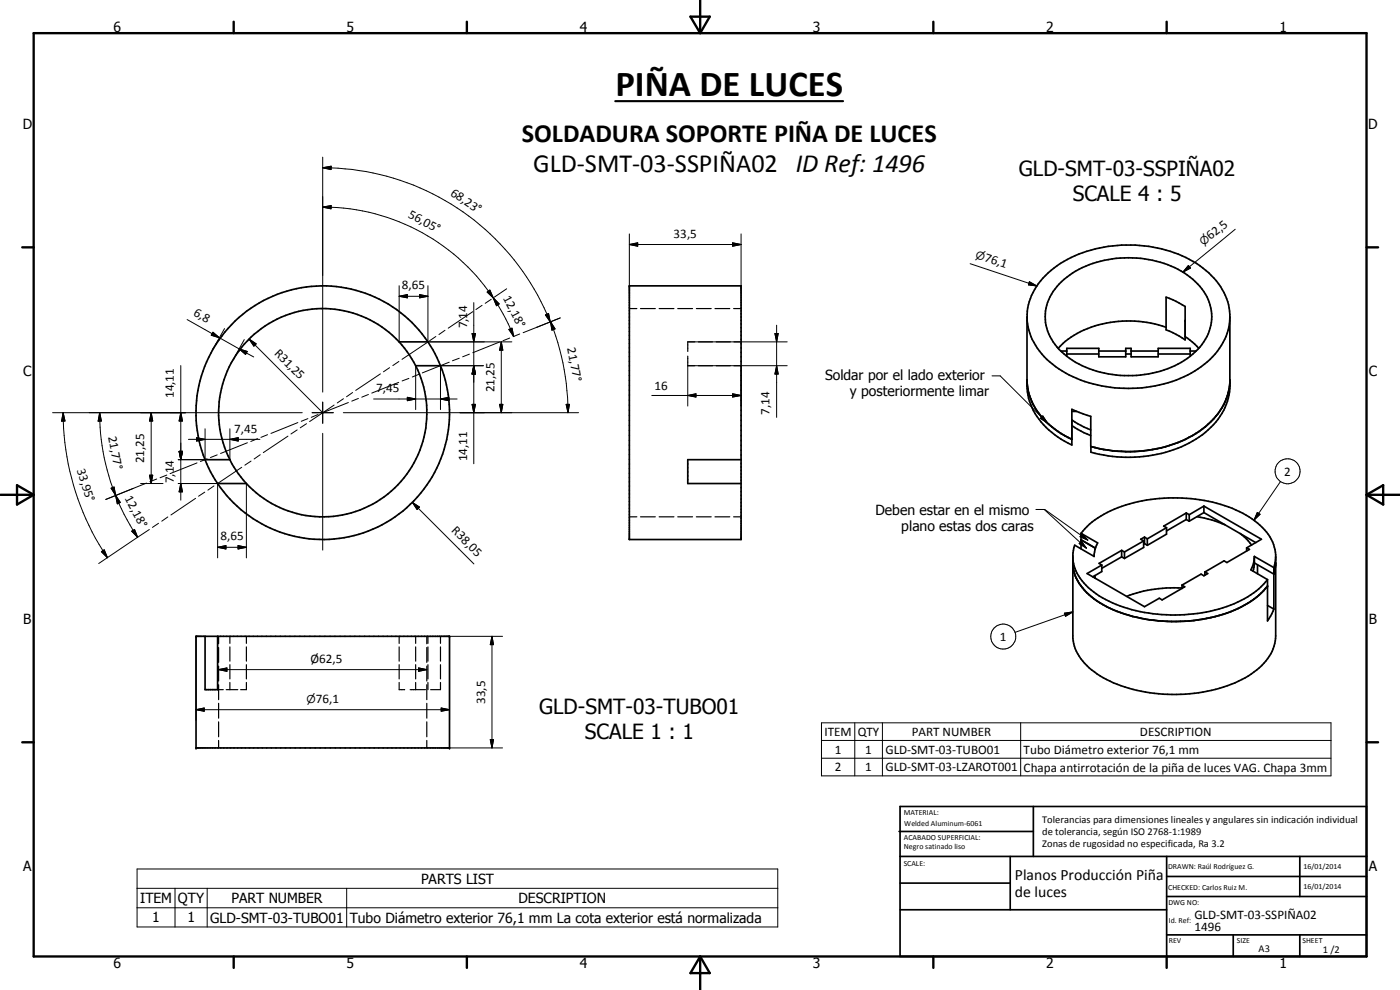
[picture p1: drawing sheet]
<svg xmlns="http://www.w3.org/2000/svg" width="420mm" height="297mm" viewBox="0 0 420 297" stroke-linecap="round" stroke-linejoin="round" font-family="sans-serif">
<g fill="none" stroke="#000" stroke-width=".51">
<path d="M188.9 85.8h33.5v76.1h-33.5zM308.2 95v20.7a18.6 18.6 0 0 0 8.3 14.7l2 1.4 3.2 1.7v-10.7l5.7 2.1v9.1l1.2 .3M350 89.2l3 1.2 2.7 1.5v10.1l-2.7-1.7-3-1.3zM350 98.2a33 33 0 0 0-29.4 3.6l-3 2.7M369.1 95.2a19.1 19.1 0 0 1-9.5 15.5 40 40 0 0 1-41.9 0 19.2 19.2 0 0 1-9.4-16.4 19.8 19.8 0 0 1 10-15.3 40.6 40.6 0 0 1 40.8 0 20.4 20.4 0 0 1 9.9 14.3l.1 23.3a20.2 20.2 0 0 1-11.2 15.7 40.9 40.9 0 0 1-30.5 3.4v-1.7l1.2 .3M119.8 102.6h8.6M119.8 102.6l3 3.9 1.9 3.2M119.8 102.6a31.2 31.2 0 0 0-40.8-4.4 31.2 31.2 0 0 0-10 39.7M124.7 109.7h7.5M124.7 109.7a31.2 31.2 0 0 1-10 39.8 31.2 31.2 0 0 1-40.8-4.4M128.4 102.6l2.1 3.4 1.7 3.7M128.4 102.6a38 38 0 0 0-49.3-12.4 38 38 0 0 0-17.6 47.7"/>
<path d="M132.2 109.7a38 38 0 0 1-17.6 47.8 38 38 0 0 1-49.3-12.4M308.2 114a18.9 18.9 0 0 0 9.2 15.4l4.3 2.4M318.4 105.3h1.8M320.2 106.9v-2.4h9.6v2.6h8.1v-2.6h1.6v2.6h8.1v-2.6h9.6v2.4M320.2 106.2h9.6M320.2 106.9a14.2 14.2 0 0 1-5.8-16.2 20.7 20.7 0 0 1 12.5-11.3 32.9 32.9 0 0 1 29.5 3.1 15.3 15.3 0 0 1 7.2 13.4 15.1 15.1 0 0 1-6.4 11M320.2 106.9a32.3 32.3 0 0 0 26.9 4.8 26.7 26.7 0 0 0 10.1-4.8M329.8 105.3h8.1M337.9 106.2h1.6M339.5 105.3h8.1M347.6 106.2h9.6M355.7 101l2.2 1.7 1.9 1.8"/>
<path d="M357.2 105.3h1.8M369.1 114.9a19.1 19.1 0 0 1-8.2 13.8M61.5 137.9h7.5M61.5 137.9l1.7 3.7 2.1 3.5M69 137.9l2.6 4.3 2.3 2.9M222.4 137.9h-16v7.2h16M321.7 126l3.6 2.1 2.1 .9M321.7 127.7l3.6 2.1 2.1 .9M321.7 123.4h1.5M360.9 128.7a39 39 0 0 1-28.3 6.3l-4-.7M360.9 128.7l-2 1.3M65.3 145.1h8.6"/>
<path d="M327 157.3a39 39 0 0 1 23.7-7.9 40.9 40.9 0 0 1 25.9 6.9 14 14 0 0 1 6.3 10.2v24.3a14.4 14.4 0 0 1-7.4 11.4 45 45 0 0 1-30.4 5.7 33.1 33.1 0 0 1-19.6-8.9 12.7 12.7 0 0 1-3.5-7.4v-25.7l.5-2.3 5.9 3.4 .2-2.1 .8-2-5-2.9zM350.1 158.3v2l-5.8 3.3M350.1 158.3l-5.8 3.4M356 155.9l.9 .5M356 155.9l-5.9 3.4M356 153.9l.9 .5M356 153.9v2M356 153.9l-6.8 4 .9 .4M356.9 154.4v2M359.2 155l4.5 1 4 1.5M361.3 153.8l-4.4 2.6M361.3 151.8v2"/>
<path d="M361.3 151.8l-4.4 2.6M361.3 151.8l17.3 10-4.5 2.6M361.3 153.8l15.6 9M322 169.7a15.9 15.9 0 0 0 9.1 11.7 48.1 48.1 0 0 0 38.3 2.1 25.5 25.5 0 0 0 11-7.6M322 167.5a14.3 14.3 0 0 0 7 10.7 44.3 44.3 0 0 0 29.1 6 35.6 35.6 0 0 0 20.4-8.2l1.9-2.1M324.4 160v4.7M328.4 172.8l.3 .7M328.6 172.7v.7M328.7 164.5l-4.3-2.5 4.2 2.4v.4M330.7 169.5v2l-2.8 1.6M330.7 169.5l-4.4 2.6 17.2 9.9 4.4-2.5 .9 .5 6.7-3.9-.8-.5M336.6 167.1l.9 .5"/>
<path d="M336.6 167.1l-5.9 3.4M336.6 165.1l-6.8 3.9 .9 .5M336.6 165.1v2M336.6 165.1l.9 .5M337.5 165.6v2M343.2 162.3l-5.7 3.3M343.2 162.3v2l-5.7 3.3M343.5 161.2l-1.2 .6 .9 .5M343.5 161.2l.8 .5M343.5 161.2v1.9M343.5 163.1l.8 .5M343.5 163.1l-.3 .2"/>
<path d="M344.3 161.7v1.9M354.7 175.6v1M354.7 176.4a42 42 0 0 0-16.6 2.5M361.6 171.6v1M361.6 171.6l.8 .5-1.1 .7-.8-.5-5.8 3.3M372.2 160.1l1.9 1.6 1.5 1.8M374.1 164.4v1M374.1 164.4l.9 .4-6.8 4-.8-.5-5.8 3.3M376.5 168.9l5.8 3.4 .6-3.4M376.5 168.9l-.4 2.5M376.5 167l5.8 3.3M376.5 167v1.9"/>
<path d="M376.5 167l-.3 2-.8 2 5 2.9M377.4 169.5v2.7M380.4 173.9v12.4l1.9-3.5M382.3 170.3v12.5M382.9 167.2l-.6 3.1M58.8 190.9h76.1v33.5h-76.1zM61.5 190.9v16h3.8v-16M380.4 181.7l1.9 1.1M269.8 249.5h40.3M270.1 242h140v45h-140zM270.1 257h140M303.2 257v16"/>
<path d="M310.1 242v15M350.1 257v30M390.1 257v12M270.1 265h33.1M270.1 273h80M350.1 269h60M350.1 263h60M350.1 280.5h60M370.1 280.5v6.5M390.1 280.5v6.5"/>
</g>
<g fill="#000">
<circle cx="355.7" cy="96.1" r=".25"/>
<circle cx="324.4" cy="162" r=".25"/>
<circle cx="328.6" cy="164.4" r=".25"/>
<circle cx="380.4" cy="175.9" r=".25"/>
<circle cx="58.8" cy="190.9" r=".25"/>
<circle cx="134.9" cy="190.9" r=".25"/>
<circle cx="58.8" cy="224.4" r=".25"/>
<circle cx="134.9" cy="224.4" r=".25"/>
</g>
<g fill="none" stroke="#000" stroke-width=".35">
<path d="M188.9 92.6h2.2M192.2 92.6h4.5M197.8 92.6h4.5M203.4 92.6h4.4M209 92.6h4.4M214.6 92.6h4.4M220.2 92.6h2.2M206.4 106.8v2.9h2.1M208.5 102.6h-2.1v2.9M209.6 109.7h4.3M209.6 102.6h4.3M214.9 109.7h4.3"/>
<path d="M214.9 102.6h4.3M220.2 109.7h2.2M220.2 102.6h2.2M188.9 155.1h2.2M192.2 155.1h4.5M197.8 155.1h4.5M203.4 155.1h4.4M209 155.1h4.4M214.6 155.1h4.4M220.2 155.1h2.2M65.6 190.9v2.3M65.6 194.3v4.5"/>
<path d="M65.6 199.9v4.4M69 190.9v2.1M69 194.1v4.3M69 199.4v4.3M73.9 190.9v2.1M73.9 194.1v4.3M73.9 199.4v4.3M119.8 190.9v2.1M119.8 194.1v4.3M119.8 199.4v4.3M124.7 190.9v2.1M124.7 194.1v4.3"/>
<path d="M124.7 199.4v4.3M128.1 190.9v2.3M128.1 194.3v4.5M128.1 199.9v4.4M128.4 190.9v2.1M128.4 194.1v4.3M128.4 199.4v4.3M132.2 190.9v2.1M132.2 194.1v4.3M132.2 199.4v4.3M65.3 206.9h1.7M65.6 205.4v4.5"/>
<path d="M65.6 211v4.5M65.6 216.6v4.5M67.9 206.9h3.5M69 204.8v2.1M73.9 204.8v2.1h-1.7M119.8 204.8v2.1h1.6M123.1 206.9h4.6M124.7 204.8v2.1M128.1 205.4v4.5M128.1 211v4.5M128.1 216.6v4.5M128.4 204.8v2.1"/>
<path d="M132.2 204.8v2.1h-3M65.6 222.2v2.2M128.1 222.2v2.2"/>
</g>
<g fill="none" stroke="#000" stroke-width=".71">
<path d="M10.1 9.9h400v277.1h-400zM70.1 6.5v3.4M140.1 6.5v3.4M207.2 5h5.8l-2.9 4.9zM210.1 0v9.9M280.1 6.5v3.4M350.1 6.5v3.4M6.7 74.2h3.4M410.1 74.2h3.5M.1 148.5h10M5.1 145.6l5 2.9-5 2.9zM410.1 148.5h10"/>
<path d="M410.1 148.5l5-2.9v5.8zM6.7 222.7h3.4M410.1 222.7h3.5M70.1 287v3.4M140.1 287v3.4M210.1 287v10M210.1 287l2.9 5h-5.8zM280.1 287v3.4M350.1 287v3.4"/>
</g>
<g fill="none" stroke="#000" stroke-width=".3">
<path d="M96.8 50.3l2.6-.4-.1 1zM96.8 47.2v70.4M96.8 50.3a73.6 73.6 0 0 1 68.3 46.3M96.8 62.1l2.6-.4-.1 1zM96.8 62.1a61.5 61.5 0 0 1 51.2 27.3M188.9 73.4l2.5-.5v1zM188.9 73.4h33.5M188.9 70.2v15.6M219.9 72.9l2.5 .5-2.5 .5zM222.4 70.2v15.6M291.2 79.1l20 6.7M356.6 79.7l.7 .7-2.3 1.3z"/>
<path d="M370.7 68.8l-15.7 12.9M56.2 95.9l9.7 5.4M63.9 99.7l2 1.6-2.5-.7zM67.4 98.6l-3.7 6.6M119.8 88.9l2.4-.5v1zM119.8 88.9h8.6M119.8 85.7v16.9M125.9 88.4l2.5 .5-2.5 .5zM128.4 85.7v16.9h25.2M133.6 99.1l-1.9 1.3M141.9 93.5l-7.4 5M142.2 90.8v48.3"/>
<path d="M144.7 91.6l-1.9 1.3M146.2 87.6l.8-.6 1 2.4zM147.4 89.8l-1.8 1.2M148 89.4l1.8 1.8-.8 .5zM148 89.4l3.8 6.3 2.4 5.3M152 86.7l-3.6 2.5M152.7 98.8l1-.3 .5 2.5zM163.7 94.5l.9-.4 .5 2.5zM165.2 96.5l1.4 2.2-1 .4zM165.2 96.5a73.2 73.2 0 0 1 5.3 27.3M168.1 95.4l-7 2.8M168.2 95.4l-11.2 4.4"/>
<path d="M233.1 97.6v27.6M308.9 84.5l2.3 1.3-2.6-.3zM54.3 109.7v40.4M65.9 101.3l5.9 3.4M71.8 104.7l2.4 .8-.5 .8zM71.8 104.7l4.3 2.4M73.3 101.9l-3.7 6.6M74.7 101.7l2.2 1.5-.7 .6zM74.7 101.7l22.1 22.1M103.1 119.6l-1.9 1.3M105.8 117.8l-1.8 1.2M107.6 119.5l-2 .9"/>
<path d="M110.6 118.4l-2 .8M112.1 119.7h25.1M114.2 112.2l-7.4 4.9M116.9 110.3l-1.8 1.2M119.7 114.7l-8.1 3.2M119.7 108.5l-1.8 1.2M122.2 119.2l2.5 .5-2.5 .5zM122.7 113.5l-2 .8M124.7 109.7v13.2M125.7 112.3l-2 .8M128 102.9l-7.4 4.9M130.8 101l-1.9 1.2"/>
<path d="M132.2 119.7l2.5-.5v1zM134.8 108.7l-8.1 3.2M137.8 107.5l-2 .7M140.9 106.3l-2.1 .8M141.7 100.1h1l-.5 2.5zM142.2 109.7l.5 2.5h-1zM145.1 109.7h-12.9v13.2M149.9 102.6l-8 3.2M150.4 102.6l.5 2.5h-1zM150.4 102.6v21.2M153 101.4l-2.1 .8M156 100.2l-2 .8"/>
<path d="M195.6 118.7h26.8M206.4 118.7l2.5-.5v.9zM206.4 102.6h29.9M219.9 118.2l2.5 .5-2.5 .4zM222.4 109.7v12.1M232.6 100.1h.9l-.4 2.5zM233.1 109.7l.4 2.5h-.9zM236.3 109.7h-29.9v12.1M297.7 112.8h2.5l14.2 14.1M15.8 123.8h74.9M19 123.8l.5 2.5-1 .1zM19 123.8a77.9 77.9 0 0 0 13.2 43.5"/>
<path d="M29.9 123.8l.5 2.5-.9 .1zM29.9 123.8a65.5 65.5 0 0 0 4.8 24.8M45.4 123.8l.4 2.5h-.9zM45.4 123.8v21.3M53.8 135.4h1l-.5 2.5zM54.3 123.8l.5 2.5h-1zM56.5 131.8h21.5M59 131.3l2.5 .5-2.5 .5zM59.1 138.9l-8.1 3.2M61.5 128.7v9.2h-8M62.1 137.7l-2 .8M65.2 136.5l-2.1 .8"/>
<path d="M69 131.8l2.5-.5v1zM69 128.7v9.2M74.2 132.8l-8 3.3M75.3 138.3l-1.8 1.3M77.3 131.6l-2 .9M78.1 136.4l-1.8 1.3M80.3 130.4l-2 .8M86.4 130.9l-7.4 4.9M89.2 129l-1.9 1.2M89.4 126.8l-8.1 3.2M92 127.1l-1.9 1.3M92.4 125.6l-2 .8"/>
<path d="M93.7 123.8h6.3M95.5 124.4l-2.1 .8M96.8 123.8h.1M96.8 120.6v6.4M96.8 130v35.1M100.3 121.5l-7.4 5M103 123.8h70.6M104.6 120.8l-8.1 3.2M141.7 121.3h1l-.5 2.5zM149.9 121.3h1l-.5 2.5zM169.9 121.3h1l-.4 2.5zM312.2 125.5l.8-.7 1.4 2.1z"/>
<path d="M313 124.8l1.4 2.1-2.2-1.4zM33.3 146.5l.9-.4 .5 2.5zM34.7 148.6l1.4 2.1-.9 .5zM34.7 148.6l2.5 5.7 4.1 6.9M39.5 159.4l.9-.5 .9 2.3zM42.2 145.1h6.7M44 144.9l-12.3 5M44.8 158.9l-15.2 10.2M44.9 142.6h.9l-.4 2.5zM47 143.7l-2 .8M47.6 157l-1.8 1.2M50.1 142.5l-2.1 .8"/>
<path d="M50.4 155.1l-1.9 1.3M53.5 145.1h11.8v22.3M54.3 145.1l.5 2.5h-1zM58.7 149.5l-7.4 5M61.5 147.7l-1.9 1.2M64.2 145.8l-1.8 1.3M72.5 140.2l-7.3 5M73.9 145.1v22.3M123.8 150.7l2.1 1.4-.7 .8zM123.8 150.7l18.4 18.5M310.9 152.9h2.7l12.9 9.2M313.4 152.9l12.6 11.6"/>
<path d="M377.3 153.8l.9 .5-1.9 1.8zM384.3 144.5l-8 11.6M30.4 165.5l.9-.5 .9 2.3zM65.3 164.2l2.5-.5v1zM65.3 164.2h8.6M71.4 163.7l2.5 .5-2.5 .5zM324.6 162.4l1.4 2.1-2.1-1.4zM324.7 160.2l1.8 1.9-2.4-1.1zM58.8 190.9v25.2M147.6 190.9l.5 2.5h-1zM147.6 190.9v33.5M150.8 190.9h-15.9v25.2"/>
<path d="M319.4 184l2.6-.4-2.2 1.3zM322 183.6l-17.4 6.1M58.8 212.9l2.5-.5v1zM58.8 212.9h76.1M65.6 200.9l2.5-.5v1zM65.6 200.9h62.5M125.6 200.4l2.5 .5-2.5 .5zM132.4 212.4l2.5 .5-2.5 .5zM246.5 216.9h152.9v15.9h-152.9zM256.5 216.9v15.9M264.8 216.9v15.9M306.3 216.9v15.9"/>
<path d="M134.9 224.4h15.9M147.1 221.9h1l-.5 2.5zM246.5 222.2h152.9M246.5 227.5h152.9M41.1 260.7h192.3v17.4h-192.3zM41.1 266.5h192.3M41.1 272.4h192.3M52.5 266.5v11.6M62.2 266.5v11.6M104 266.5v11.6"/>
<circle cx="386.4" cy="141.4" r="3.8"/>
<circle cx="301.1" cy="191" r="3.8"/>
</g>
<g fill="#000">
<path d="M96.8 50.3l2.6-.4-.1 1zM96.8 62.1l2.6-.4-.1 1zM188.9 73.4l2.5-.5v1zM219.9 72.9l2.5 .5-2.5 .5zM356.6 79.7l.7 .7-2.3 1.3zM119.8 88.9l2.4-.5v1zM125.9 88.4l2.5 .5-2.5 .5zM146.2 87.6l.8-.6 1 2.4zM148 89.4l1.8 1.8-.8 .5zM152.7 98.8l1-.3 .5 2.5zM163.7 94.5l.9-.4 .5 2.5zM165.2 96.5l1.4 2.2-1 .4z"/>
<path d="M308.9 84.5l2.3 1.3-2.6-.3zM63.9 99.7l2 1.6-2.5-.7zM71.8 104.7l2.4 .8-.5 .8zM74.7 101.7l2.2 1.5-.7 .6zM132.2 119.7l2.5-.5v1zM141.7 100.1h1l-.5 2.5zM142.2 109.7l.5 2.5h-1zM150.4 102.6l.5 2.5h-1zM206.4 118.7l2.5-.5v.9zM219.9 118.2l2.5 .5-2.5 .4zM232.6 100.1h.9l-.4 2.5zM233.1 109.7l.4 2.5h-.9z"/>
<path d="M19 123.8l.5 2.5-1 .1zM29.9 123.8l.5 2.5-.9 .1zM45.4 123.8l.4 2.5h-.9zM53.8 135.4h1l-.5 2.5zM54.3 123.8l.5 2.5h-1zM59 131.3l2.5 .5-2.5 .5zM69 131.8l2.5-.5v1zM122.2 119.2l2.5 .5-2.5 .5zM141.7 121.3h1l-.5 2.5zM149.9 121.3h1l-.5 2.5zM169.9 121.3h1l-.4 2.5zM313 124.8l1.4 2.1-2.2-1.4z"/>
<path d="M33.3 146.5l.9-.4 .5 2.5zM34.7 148.6l1.4 2.1-.9 .5zM39.5 159.4l.9-.5 .9 2.3zM44.9 142.6h.9l-.4 2.5zM54.3 145.1l.5 2.5h-1zM123.8 150.7l2.1 1.4-.7 .8zM377.3 153.8l.9 .5-1.9 1.8zM30.4 165.5l.9-.5 .9 2.3zM65.3 164.2l2.5-.5v1zM71.4 163.7l2.5 .5-2.5 .5zM324.6 162.4l1.4 2.1-2.1-1.4zM324.7 160.2l1.8 1.9-2.4-1.1z"/>
<path d="M147.6 190.9l.5 2.5h-1zM319.4 184l2.6-.4-2.2 1.3zM58.8 212.9l2.5-.5v1zM65.6 200.9l2.5-.5v1zM125.6 200.4l2.5 .5-2.5 .5zM132.4 212.4l2.5 .5-2.5 .5zM147.1 221.9h1l-.5 2.5z"/>
</g>
<path d="M184.6 30.4h68.4" fill="none" stroke="#000" stroke-width=".63"/>
<text font-size="11" x="184.7" y="28.8">PIÑA DE LUCES</text>
<g font-size="7.9">
<text x="156.6" y="42.5">SOLDADURA SOPORTE PIÑA DE LUCES</text>
<text x="160" y="51.5">GLD-SMT-03-SSPIÑA02 ID Ref: 1496</text>
</g>
<g font-size="6.3">
<text x="305.8" y="52.8">GLD-SMT-03-SSPIÑA02</text>
<text x="321.9" y="60.3">SCALE 4 : 5</text>
<text x="161.8" y="214.1">GLD-SMT-03-TUBO01</text>
<text x="175.5" y="221.6">SCALE 1 : 1</text>
</g>
<g font-size="4.7">
<text x="304.6" y="263.9">Planos Producción Piña</text>
<text x="304.6" y="269.3">de luces</text>
</g>
<g font-size="4.2">
<text x="34" y="9.6">6</text>
<text x="104" y="9.6">5</text>
<text x="174" y="9.6">4</text>
<text x="244" y="9.6">3</text>
<text x="314" y="9.6">2</text>
<text x="384" y="9.6">1</text>
<text x="6.8" y="38.7">D</text>
<text x="410.6" y="38.7">D</text>
<text x="7" y="112.9">C</text>
<text x="247.6" y="114">Soldar por el lado exterior</text>
<text x="410.8" y="112.9">C</text>
<text x="255" y="119">y posteriormente limar</text>
<text x="262.8" y="154.4">Deben estar en el mismo</text>
<text x="270.5" y="159.5">plano estas dos caras</text>
<text x="7" y="187.1">B</text>
<text x="410.8" y="187.1">B</text>
<text x="7" y="261.4">A</text>
<text x="410.8" y="261.4">A</text>
<text x="126.4" y="265.2">PARTS LIST</text>
<text x="42.1" y="271">ITEM</text>
<text x="53.4" y="271">QTY</text>
<text x="69.5" y="271">PART NUMBER</text>
<text x="155.6" y="271">DESCRIPTION</text>
<text x="45.7" y="276.8">1</text>
<text x="56.2" y="276.8">1</text>
<text x="63.1" y="276.8">GLD-SMT-03-TUBO01</text>
<text x="105" y="277">Tubo Diámetro exterior 76,1 mm La cota exterior está normalizada</text>
<text x="34" y="290.4">6</text>
<text x="104" y="290.4">5</text>
<text x="174" y="290.4">4</text>
<text x="244" y="290.4">3</text>
<text x="314" y="290.4">2</text>
<text x="384" y="290.4">1</text>
</g>
<g font-size="3.9">
<text x="135" y="58.4" transform="rotate(34 135 58.4)">68,23°</text>
<text x="122.3" y="65.1" transform="rotate(28 122.3 65.1)">56,05°</text>
<text x="202.2" y="71.3">33,5</text>
<text x="363.3" y="72.1" transform="rotate(-39 363.3 72.1)">62,5</text>
<text x="295.2" y="78.2" transform="rotate(18 295.2 78.2)">76,1</text>
<text x="120.6" y="86.8">8,65</text>
<text x="150.9" y="89.5" transform="rotate(62 150.9 89.5)">12,18°</text>
<text x="57.9" y="94.5" transform="rotate(29 57.9 94.5)">6,8</text>
<text x="140.2" y="98.6" transform="rotate(-90 140.2 98.6)">7,14</text>
<text x="82.2" y="106.2" transform="rotate(45 82.2 106.2)">R31,25</text>
<text x="170.3" y="104.5" transform="rotate(79 170.3 104.5)">21,77°</text>
<text x="52.2" y="119.4" transform="rotate(-90 52.2 119.4)">14,11</text>
<text x="112.9" y="117.7">7,45</text>
<text x="148.4" y="117.7" transform="rotate(-90 148.4 117.7)">21,25</text>
<text x="196.4" y="117.1">16</text>
<text x="231" y="124.5" transform="rotate(-90 231 124.5)">7,14</text>
<text x="32.5" y="131" transform="rotate(79 32.5 131)">21,77°</text>
<text x="70.3" y="129.8">7,45</text>
<text x="23.1" y="141" transform="rotate(73 23.1 141)">33,95°</text>
<text x="43.3" y="139" transform="rotate(-90 43.3 139)">21,25</text>
<text x="140.2" y="138.4" transform="rotate(-90 140.2 138.4)">14,11</text>
<text x="385.4" y="142.7">2</text>
<text x="37.4" y="149.5" transform="rotate(62 37.4 149.5)">12,18°</text>
<text x="52.2" y="145" transform="rotate(-90 52.2 145)">7,14</text>
<text x="135.3" y="159.3" transform="rotate(45 135.3 159.3)">R38,05</text>
<text x="66.2" y="162.1">8,65</text>
<text x="300.1" y="192.3">1</text>
<text x="93.2" y="198.8">Ø62,5</text>
<text x="94.8" y="210.8">76,1</text>
<text x="145.6" y="211.2" transform="rotate(-90 145.6 211.2)">33,5</text>
<text x="247.4" y="220.8">ITEM</text>
<text x="257.4" y="220.8">QTY</text>
<text x="273.6" y="220.8">PART NUMBER</text>
<text x="342.1" y="220.8">DESCRIPTION</text>
<text x="250.5" y="226.1">1</text>
<text x="259.7" y="226.1">1</text>
<text x="265.7" y="226.1">GLD-SMT-03-TUBO01</text>
<text x="307.2" y="226.2">Tubo Diámetro exterior 76,1 mm</text>
<text x="250.5" y="231.4">2</text>
<text x="259.7" y="231.4">1</text>
<text x="265.7" y="231.4">GLD-SMT-03-LZAROT001</text>
<text x="307.2" y="231.5">Chapa antirrotación de la piña de luces VAG. Chapa 3mm</text>
<text x="358.5" y="275.6">GLD-SMT-03-SSPIÑA02</text>
<text x="358.5" y="279.4">1496</text>
</g>
<g font-size="3.3">
<text x="292.6" y="77.3" transform="rotate(18 292.6 77.3)">n</text>
<text x="361.2" y="73.8" transform="rotate(-39 361.2 73.8)">n</text>
<text x="92" y="210.8">n</text>
</g>
<g font-size="3.1">
<text x="312.7" y="246.8">Tolerancias para dimensiones lineales y angulares sin indicación individual</text>
<text x="312.7" y="250.4">de tolerancia, según ISO 2768-1:1989</text>
<text x="312.7" y="254">Zonas de rugosidad no especificada, Ra 3.2</text>
<text x="377.7" y="285.6">A3</text>
<text x="397" y="285.9">1 /2</text>
</g>
<g font-size="2.4">
<text x="271.2" y="244.4">MATERIAL:</text>
<text x="271.3" y="252">ACABADO SUPERFICIAL:</text>
<text x="271.4" y="247.9">Welded Aluminum-6061</text>
<text x="271.3" y="254.6">Negro satinado liso</text>
<text x="271.2" y="259.7">SCALE:</text>
<text x="350.6" y="260.8">DRAWN: Raúl Rodríguez G.</text>
<text x="391.2" y="260.6">16/01/2014</text>
<text x="350.6" y="267">CHECKED: Carlos Ruiz M.</text>
<text x="391.2" y="266.7">16/01/2014</text>
<text x="350.6" y="271.4">DWG NO:</text>
<text x="350.8" y="276.9">Id. Ref:</text>
<text x="350.8" y="282.8">REV</text>
<text x="371.2" y="282.9">SIZE</text>
<text x="390.9" y="282.9">SHEET</text>
</g>
</svg>
